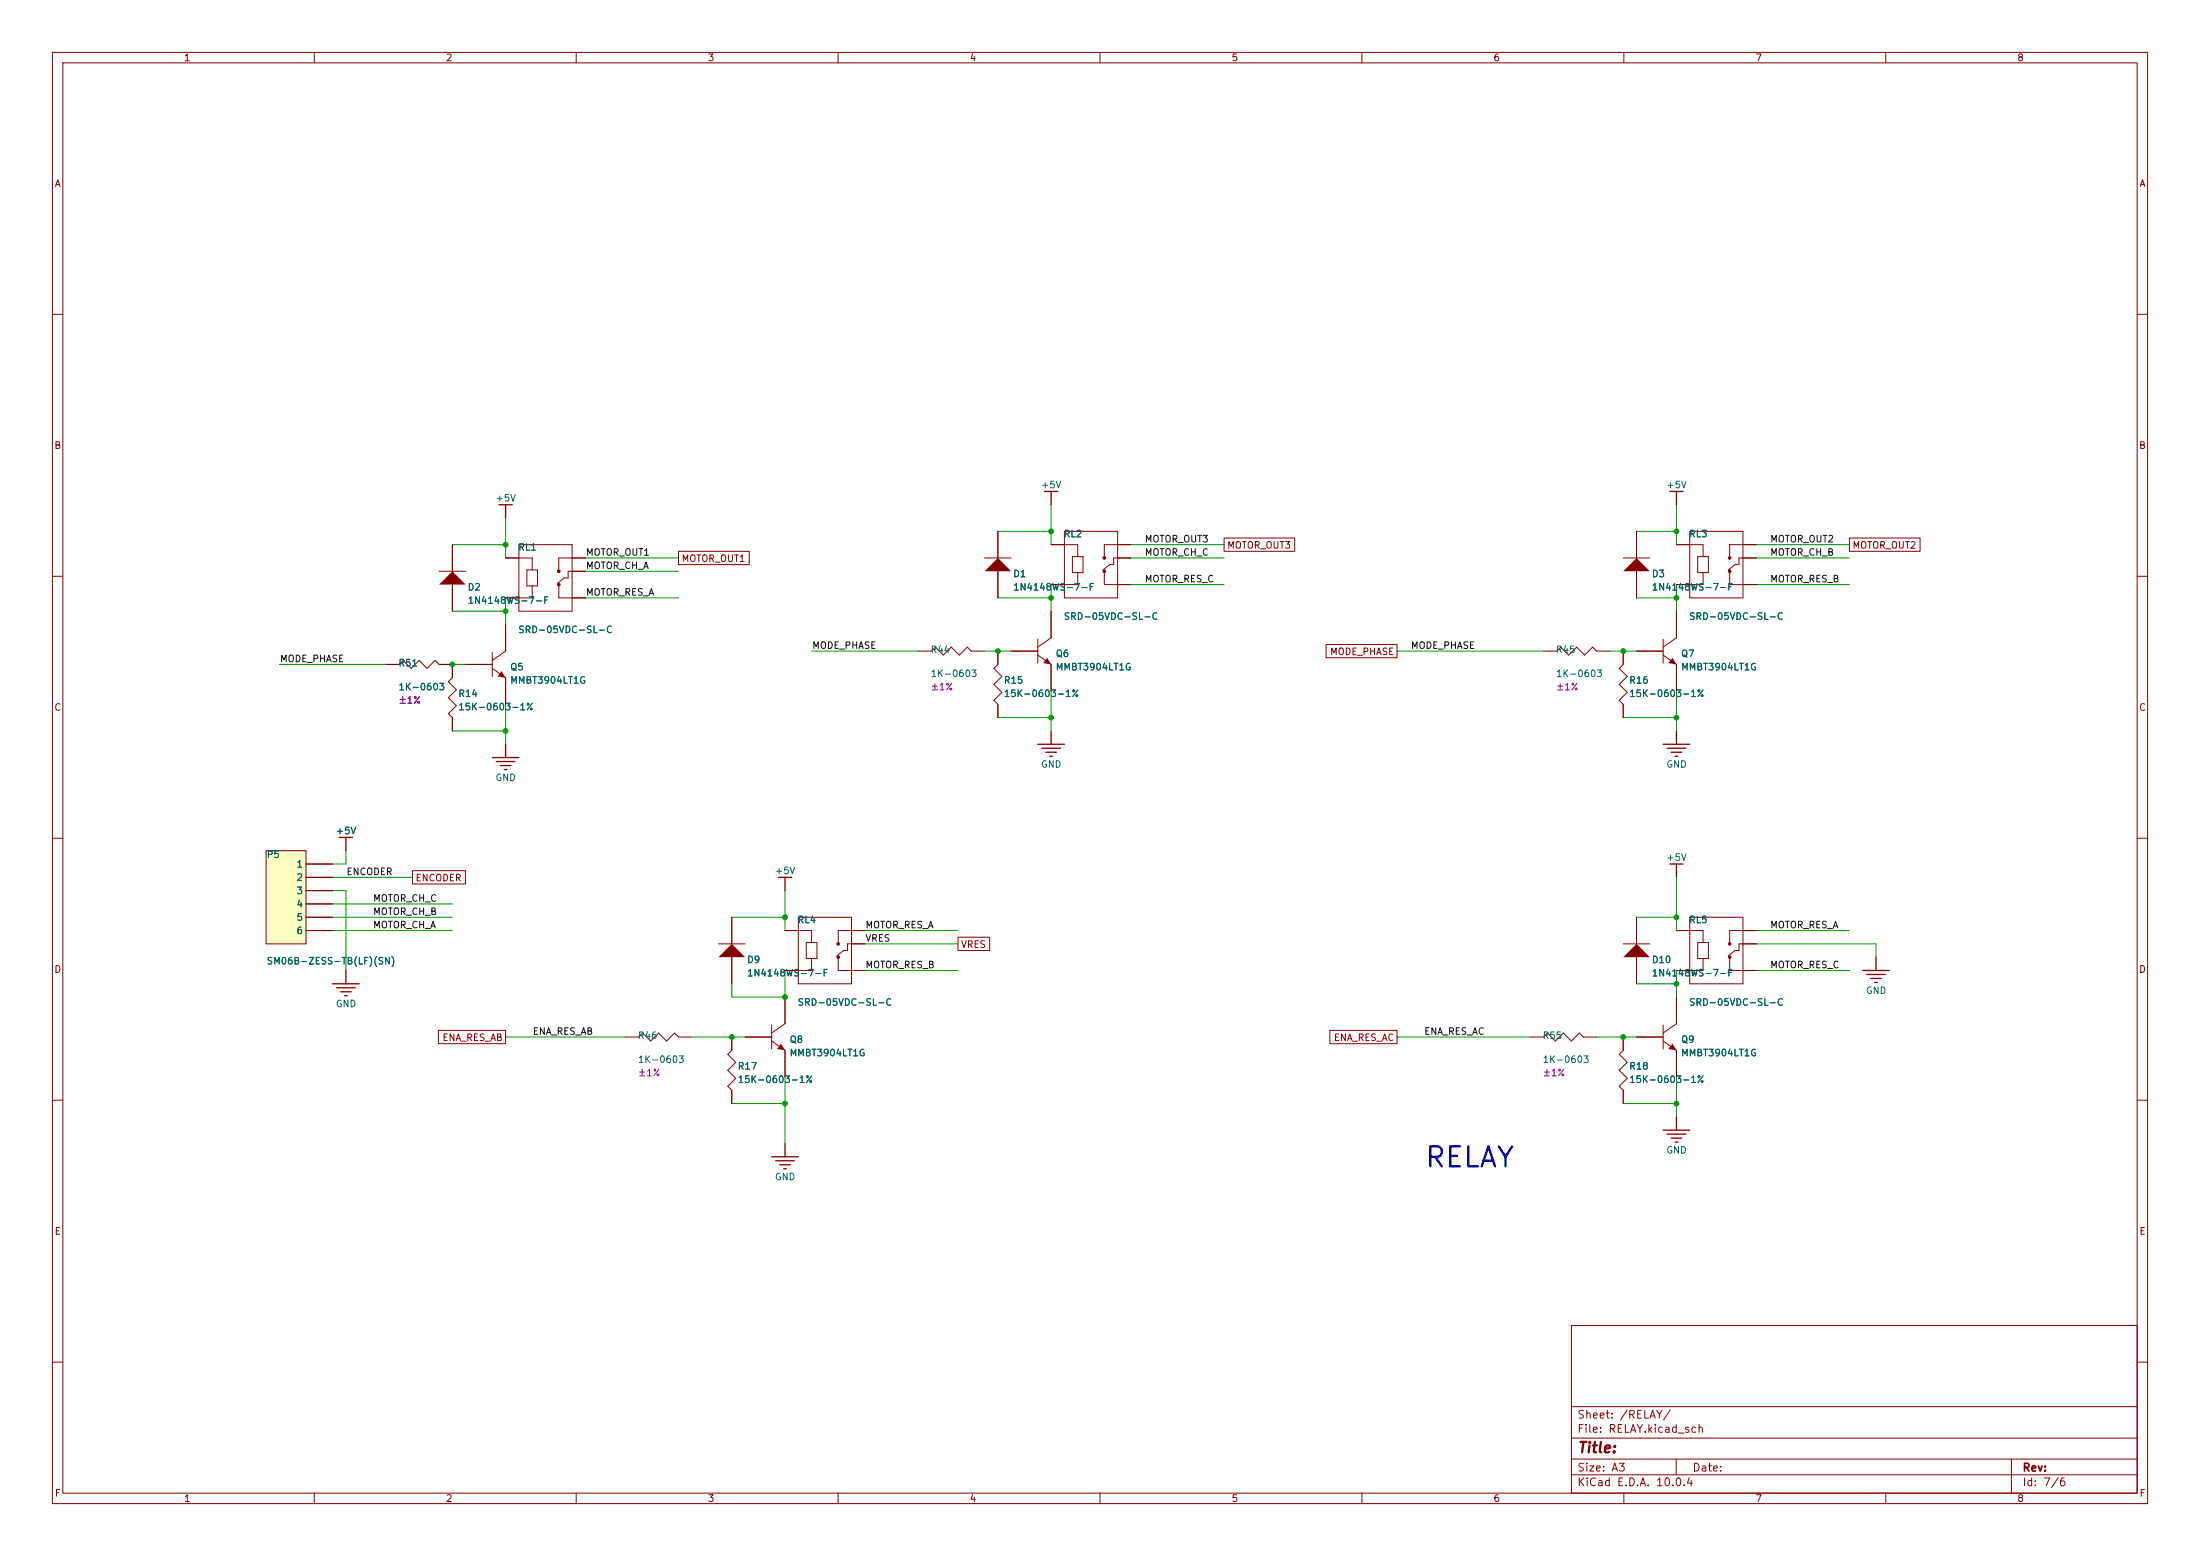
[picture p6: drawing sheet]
<svg xmlns="http://www.w3.org/2000/svg" width="420mm" height="297mm" viewBox="0 0 420 297" stroke-linecap="round" stroke-linejoin="round" font-family="sans-serif">
<g fill="none" stroke="#840000" stroke-width=".19">
<path d="M10 10h400v277h-400zM12 12h396v273h-396zM60 10v2M110 10v2M160 10v2M210 10v2M260 10v2M310 10v2M360 10v2M10 60h2M408 60h2M10 110h2"/>
<path d="M408 110h2M10 160h2M408 160h2M10 210h2M408 210h2M300 253h108v32h-108zM10 260h2M300 278.5h108M300 274.5h108M300 268.5h108M320 278.5v3M384 278.5v6.5"/>
<path d="M408 260h2M60 285v2M110 285v2M160 285v2M210 285v2M260 285v2M300 281.5h108M310 285v2M360 285v2"/>
</g>
<path d="M95.8 128.1l.7 1.3-1.5-.3z" fill="#840000"/>
<path d="M96.5 119.2v5.1l-2.5 1.8M88.9 126.8h5.1M94 127.6l2.5 1.8v5M94 124.5v4.6M309.9 124.3v2.5l-.8 .8 1.5 1.5-1.5 1.5 1.5 1.6-1.5 1.5 .8 .7v2.6" fill="none" stroke="#840000" stroke-width=".19"/>
<path d="M319.3 125.6l.7 1.2-1.5-.2z" fill="#840000"/>
<path d="M320 116.7v5l-2.5 1.8M320 104h5.1v2.2M322.6 101.4h10.1v12.7h-10.1zM324.1 106.2h2v3.1h-2zM325.1 109.3v2.3h-5.1M330.2 109v2.6h5.1M335.3 104h-5.1v2.5M335.3 106.5h-3.3v1.3h-.8l-1.3 1M175.3 124.3h2.5l.8-.8 1.5 1.5 1.5-1.5 1.5 1.5 1.6-1.5 .7 .8h2.6M312.4 124.3h5.1M317.5 125l2.5 1.8v5.1M317.5 122v4.6" fill="none" stroke="#840000" stroke-width=".19"/>
<path d="M199.4 93.8h2.5M200.7 93.8v2.5M149.9 218.3v2.5M147.3 220.8h5.1M148.1 221.6h3.5M148.8 222.3h2.1M149.6 223.1h.5" fill="none" stroke="#840000" stroke-width=".25"/>
<g fill="#840000" stroke="#840000" stroke-width=".19">
<circle cx="330.2" cy="109" r=".25"/>
<circle cx="330.2" cy="106.5" r=".25"/>
</g>
<path d="M83.8 111.6l2.6-2.6 2.5 2.6z" fill="#840000"/>
<path d="M83.8 109h5.1M86.4 104v5M86.4 111.6v5.1" fill="none" stroke="#840000" stroke-width=".19"/>
<path d="M318.8 93.8h2.5M320 93.8v2.5" fill="none" stroke="#840000" stroke-width=".25"/>
<path d="M188 109l2.5-2.5 2.5 2.5z" fill="#840000"/>
<path d="M188 106.5h5M190.5 101.4v5.1M190.5 109v5.1M119.4 197.9h2.5l.8-.7 1.5 1.5 1.5-1.5 1.6 1.5 1.5-1.5 .7 .7h2.6" fill="none" stroke="#840000" stroke-width=".19"/>
<path d="M309.9 109l2.5-2.5 2.6 2.5z" fill="#840000"/>
<path d="M309.9 106.5h5.1M312.4 101.4v5.1M312.4 109v5.1M190.5 124.3v2.5l-.8 .8 1.6 1.5-1.6 1.5 1.6 1.6-1.6 1.5 .8 .7v2.6" fill="none" stroke="#840000" stroke-width=".19"/>
<path d="M94 144.6h5.1M94.7 145.4h3.6M95.5 146.1h2M96.3 146.9h.5M96.5 142.1v2.5" fill="none" stroke="#840000" stroke-width=".25"/>
<path d="M199.9 125.6l.8 1.2-1.6-.2z" fill="#840000"/>
<path d="M200.7 116.7v5l-2.6 1.8M86.4 126.8v2.6l-.8 .7 1.5 1.5-1.5 1.6 1.5 1.5-1.5 1.5 .8 .8v2.5M193 124.3h5.1M198.1 125l2.6 1.8v5.1M198.1 122v4.6M139.7 197.9v2.6l-.8 .7 1.6 1.6-1.6 1.5 1.6 1.5-1.6 1.5 .8 .8v2.5" fill="none" stroke="#840000" stroke-width=".19"/>
<path d="M200.7 139.5v2.6M198.1 142.1h5.1M198.9 142.8h3.5M199.6 143.6h2.1M200.4 144.3h.5" fill="none" stroke="#840000" stroke-width=".25"/>
<path d="M50.8 162.4h7.6v17.8h-7.6z" fill="#ffffc2"/>
<path d="M50.8 162.4h7.6v17.8h-7.6z" fill="none" stroke="#800000" stroke-width=".19"/>
<g fill="none" stroke="#840000" stroke-width=".19">
<path d="M96.5 106.5h5.1v2.3M99.1 104h10.1v12.7h-10.1zM100.6 108.8h2v3h-2zM101.6 111.8v2.3h-5.1M106.7 111.6v2.5h5.1M111.8 106.5h-5.1v2.5M111.8 109h-3.3v1.3h-.8l-1.3 1M200.7 104h5v2.2M203.2 101.4h10.2v12.7h-10.2zM204.7 106.2h2.1v3.1h-2.1zM205.7 109.3v2.3h-5M210.8 109v2.6h5.1"/>
<path d="M215.9 106.5h-3.3v1.3h-.8l-1.2 1M215.9 104h-5.1v2.5M73.7 126.8h2.5l.8-.7 1.5 1.5 1.5-1.5 1.5 1.5 1.6-1.5 .7 .7h2.6M294.6 124.3h2.6l.7-.8 1.6 1.5 1.5-1.5 1.5 1.5 1.5-1.5 .8 .8h2.5M58.4 164.9h5.1M58.4 167.5h5.1M58.4 170h5.1M58.4 172.5h5.1M58.4 175.1h5.1M58.4 177.6h5.1M149.9 177.6h5v2.3M152.4 175.1h10.2v12.7h-10.2z"/>
<path d="M153.9 179.9h2.1v3.1h-2.1zM165.1 177.6h-5.1v2.6M320 177.6h5.1v2.3M322.6 175.1h10.1v12.7h-10.1zM324.1 179.9h2v3.1h-2zM335.3 177.6h-5.1v2.6M154.9 183v2.2h-5M160 182.7v2.5h5.1M165.1 180.2h-3.3v1.2h-.8l-1.2 1M292.1 197.9h2.5l.8-.7 1.5 1.5 1.5-1.5 1.6 1.5 1.5-1.5 .8 .7h2.5M309.9 197.9v2.6l-.8 .7 1.5 1.6-1.5 1.5 1.5 1.5-1.5 1.5 .8 .8v2.5M325.1 183v2.2h-5.1"/>
<path d="M330.2 182.7v2.5h5.1M335.3 180.2h-3.3v1.2h-.8l-1.3 1"/>
</g>
<g fill="#840000" stroke="#840000" stroke-width=".19">
<circle cx="160" cy="182.7" r=".25"/>
<circle cx="160" cy="180.2" r=".25"/>
<circle cx="330.2" cy="182.7" r=".25"/>
<circle cx="330.2" cy="180.2" r=".25"/>
<circle cx="106.7" cy="111.6" r=".25"/>
<circle cx="106.7" cy="109" r=".25"/>
<circle cx="210.8" cy="109" r=".25"/>
<circle cx="210.8" cy="106.5" r=".25"/>
</g>
<g fill="none" stroke="#840000" stroke-width=".25">
<path d="M95.2 96.3h2.6M96.5 96.3v2.6M318.8 164.9h2.5M320 164.9v2.6M63.5 187.8h5.1M64.3 188.5h3.5M65 189.3h2.1M65.8 190.1h.5M66 185.2v2.6M355.6 185.2h5.1M356.4 186h3.5M357.1 186.8h2.1"/>
<path d="M357.9 187.5h.5M358.1 182.7v2.5M317.5 215.7h5.1M318.3 216.5h3.5M319 217.2h2.1M319.8 218h.5M320 213.2v2.5"/>
</g>
<path d="M319.3 199.2l.7 1.3-1.5-.3z" fill="#840000"/>
<path d="M312.4 197.9h5.1M317.5 198.7l2.5 1.8v5.1M317.5 195.7v4.5M320 190.3v5.1l-2.5 1.8" fill="none" stroke="#840000" stroke-width=".19"/>
<path d="M64.8 159.8h2.5M66 159.8v2.6M148.6 167.5h2.5M149.9 167.5v2.5" fill="none" stroke="#840000" stroke-width=".25"/>
<path d="M309.9 182.7l2.5-2.5 2.6 2.5z" fill="#840000"/>
<path d="M312.4 175.1v5.1M309.9 180.2h5.1M312.4 182.7v5.1" fill="none" stroke="#840000" stroke-width=".19"/>
<path d="M149.1 199.2l.8 1.3-1.6-.3z" fill="#840000"/>
<path d="M142.2 197.9h5.1M147.3 198.7l2.6 1.8v5.1M147.3 195.7v4.5M149.9 190.3v5.1l-2.6 1.8" fill="none" stroke="#840000" stroke-width=".19"/>
<path d="M137.2 182.7l2.5-2.5 2.5 2.5z" fill="#840000"/>
<g fill="none" stroke="#840000" stroke-width=".19">
<path d="M86.4 104v5M86.4 111.6v5.1M96.5 106.5h2.6M96.5 114.1h2.6M96.5 119.2v5.1M109.2 106.5h2.6M109.2 114.1h2.6M109.2 109h2.6M129.5 105.2h13.5v2.6h-13.5zM190.5 101.4v5.1M190.5 109v5.1M200.7 116.7v5"/>
<path d="M200.7 104h2.5M200.7 111.6h2.5M213.4 106.5h2.5M213.4 104h2.5M213.4 111.6h2.5M233.7 102.7h13.5v2.5h-13.5zM312.4 101.4v5.1M312.4 109v5.1M320 104h2.6M320 111.6h2.6M320 116.7v5M332.7 106.5h2.6"/>
<path d="M332.7 104h2.6M332.7 111.6h2.6M353.1 102.7h13.4v2.5h-13.4zM73.7 126.8h2.5M83.8 126.8h2.6v2.6M86.4 137v2.5M88.9 126.8h5.1M96.5 129.4v5M190.5 124.3v2.5M190.5 134.4v2.6M193 124.3h5.1M200.7 126.8v5.1"/>
<path d="M253.1 123h13.6v2.6h-13.6zM309.9 124.3v2.5M309.9 134.4v2.6M312.4 124.3h5.1M320 126.8v5.1M58.4 164.9h5.1M58.4 167.5h5.1M58.4 170h5.1M58.4 172.5h5.1M58.4 175.1h5.1M58.4 177.6h5.1M78.7 166.2h10.1v2.5h-10.1z"/>
<path d="M139.7 175.1v5.1M149.9 177.6h2.5M162.6 177.6h2.5M182.9 178.9h6v2.5h-6zM312.4 175.1v5.1M320 177.6h2.6M332.7 177.6h2.6M83.7 196.7h12.8v2.5h-12.8zM137.2 180.2h5M139.7 182.7v5.1M139.7 197.9v2.6M142.2 197.9h5.1"/>
<path d="M149.9 185.2h2.5M149.9 190.3v5.1M162.6 180.2h2.5M162.6 185.2h2.5M253.9 196.7h12.8v2.5h-12.8zM309.9 197.9v2.6M312.4 182.7v5.1M312.4 197.9h5.1M320 190.3v5.1M320 185.2h2.6M332.7 180.2h2.6M332.7 185.2h2.6"/>
<path d="M139.7 208.1v2.5M149.9 200.5v5.1M309.9 208.1v2.5M320 200.5v5.1"/>
</g>
<path d="M320 139.5v2.6M317.5 142.1h5.1M318.3 142.8h3.5M319 143.6h2.1M319.8 144.3h.5" fill="none" stroke="#840000" stroke-width=".25"/>
<g fill="none" stroke="#009600" stroke-width=".19">
<path d="M96.5 98.9v7.6M200.7 96.3v7.7M320 96.3v7.7M86.4 104h10.1M86.4 116.7h10.1M96.5 114.1v5.1M111.8 109h17.7M111.8 114.1h17.7M111.8 106.5h17.7M190.5 101.4h10.2M190.5 114.1h10.2M200.7 111.6v5.1"/>
<path d="M215.9 104h17.8M215.9 111.6h17.8M215.9 106.5h17.8M312.4 101.4h7.6M312.4 114.1h7.6M320 111.6v5.1M335.3 104h17.8M335.3 111.6h17.8M335.3 106.5h17.8M53.3 126.8h20.4M86.4 139.5h10.1M86.4 126.8h2.5"/>
<path d="M96.5 134.4v7.7M154.9 124.3h20.4M188 124.3h5M190.5 137h10.2M200.7 131.9v7.6M266.7 124.3h27.9M307.3 124.3h5.1M309.9 137h10.1M320 131.9v7.6M63.5 170h2.5v15.2M63.5 177.6h22.9M63.5 172.5h22.9"/>
<path d="M63.5 175.1h22.9M63.5 167.5h15.2M66 162.4v2.5h-2.5M139.7 175.1h10.2M149.9 170v7.6M165.1 177.6h17.8M312.4 175.1h7.6M320 167.5v10.1M335.3 177.6h17.8M96.5 197.9h22.9M132.1 197.9h10.1M149.9 185.2v5.1h-10.2v-2.5"/>
<path d="M165.1 180.2h17.8M165.1 185.2h17.8M266.7 197.9h25.4M304.8 197.9h7.6M312.4 187.8h7.6M320 185.2v5.1M335.3 180.2h22.8v2.5M335.3 185.2h17.8M139.7 210.6h10.2M149.9 205.6v12.7M309.9 210.6h10.1M320 205.6v7.6"/>
</g>
<g fill="#009600" stroke="#009600" stroke-width=".19">
<circle cx="190.5" cy="124.3" r=".46"/>
<circle cx="200.7" cy="101.4" r=".46"/>
<circle cx="200.7" cy="137" r=".46"/>
<circle cx="96.5" cy="116.7" r=".46"/>
<circle cx="200.7" cy="114.1" r=".46"/>
<circle cx="309.9" cy="124.3" r=".46"/>
<circle cx="320" cy="137" r=".46"/>
<circle cx="320" cy="114.1" r=".46"/>
<circle cx="320" cy="101.4" r=".46"/>
<circle cx="86.4" cy="126.8" r=".46"/>
<circle cx="96.5" cy="139.5" r=".46"/>
<circle cx="320" cy="187.8" r=".46"/>
<circle cx="320" cy="210.6" r=".46"/>
<circle cx="309.9" cy="197.9" r=".46"/>
<circle cx="320" cy="175.1" r=".46"/>
<circle cx="149.9" cy="190.3" r=".46"/>
<circle cx="96.5" cy="104" r=".46"/>
<circle cx="149.9" cy="175.1" r=".46"/>
<circle cx="139.7" cy="197.9" r=".46"/>
<circle cx="149.9" cy="210.6" r=".46"/>
</g>
<text font-size="3.8" fill="#0000c2" x="271.8" y="223.8">RELAY</text>
<text font-size="2" fill="#840000" x="301" y="277.8">Title:</text>
<g font-size="1.5" fill="#840000">
<text x="301" y="273.8">File: RELAY.kicad_sch</text>
<text x="301" y="271.1">Sheet: /RELAY/</text>
<text x="301" y="281.2">Size: A3</text>
<text x="323" y="281.2">Date:</text>
<text x="386" y="281.2">Rev:</text>
<text x="301" y="284">KiCad E.D.A. 10.0.4</text>
<text x="386" y="284">Id: 7/6</text>
</g>
<g font-size="1.3" fill="#840000">
<text x="35" y="12">1</text>
<text x="85" y="12">2</text>
<text x="135" y="12">3</text>
<text x="185" y="12">4</text>
<text x="235" y="12">5</text>
<text x="285" y="12">6</text>
<text x="335" y="12">7</text>
<text x="385" y="12">8</text>
<text x="10.3" y="36">A</text>
<text x="408.3" y="36">A</text>
<text x="10.3" y="86">B</text>
<text x="408.2" y="86">B</text>
<text x="130" y="107.6">MOTOR_OUT1</text>
<text x="234.2" y="105">MOTOR_OUT3</text>
<text x="353.5" y="105">MOTOR_OUT2</text>
<text x="253.8" y="125.3">MODE_PHASE</text>
<text x="10.3" y="136">C</text>
<text x="408.2" y="136">C</text>
<text x="79.2" y="168.5">ENCODER</text>
<text x="10.3" y="186">D</text>
<text x="183.4" y="181.2">VRES</text>
<text x="408.2" y="186">D</text>
<text x="84.4" y="199">ENA_RES_AB</text>
<text x="254.5" y="199">ENA_RES_AC</text>
<text x="10.3" y="236">E</text>
<text x="408.3" y="236">E</text>
<text x="10.3" y="286">F</text>
<text x="35" y="287">1</text>
<text x="85" y="287">2</text>
<text x="135" y="287">3</text>
<text x="185" y="287">4</text>
<text x="235" y="287">5</text>
<text x="285" y="287">6</text>
<text x="335" y="287">7</text>
<text x="385" y="287">8</text>
<text x="408.3" y="286">F</text>
</g>
<g font-size="1.3" fill="#006464">
<text x="198.6" y="93.5">+5V</text>
<text x="318" y="93.5">+5V</text>
<text x="94.5" y="96">+5V</text>
<text x="98.8" y="105.4">RL1</text>
<text x="203" y="102.9">RL2</text>
<text x="322.3" y="102.9">RL3</text>
<text x="89.2" y="113">D2</text>
<text x="193.3" y="110.5">D1</text>
<text x="193.3" y="113">1N4148WS-7-F</text>
<text x="315.2" y="110.5">D3</text>
<text x="315.2" y="113">1N4148WS-7-F</text>
<text x="89.2" y="115.6">1N4148WS-7-F</text>
<text x="203" y="118.6">SRD-05VDC-SL-C</text>
<text x="322.3" y="118.6">SRD-05VDC-SL-C</text>
<text x="98.8" y="121.2">SRD-05VDC-SL-C</text>
<text x="177.6" y="125">R44</text>
<text x="201.4" y="125.7">Q6</text>
<text x="296.9" y="125">R45</text>
<text x="320.8" y="125.7">Q7</text>
<text x="76" y="127.5">R51</text>
<text x="97.3" y="128.3">Q5</text>
<text x="97.3" y="130.8">MMBT3904LT1G</text>
<text x="177.6" y="129.5">1K-0603</text>
<text x="191.5" y="130.8">R15</text>
<text x="201.4" y="128.3">MMBT3904LT1G</text>
<text x="296.9" y="129.5">1K-0603</text>
<text x="310.9" y="130.8">R16</text>
<text x="320.8" y="128.3">MMBT3904LT1G</text>
<text x="76" y="132.1">1K-0603</text>
<text x="87.4" y="135.9">15K-0603-1%</text>
<text x="87.4" y="133.3">R14</text>
<text x="191.5" y="133.3">15K-0603-1%</text>
<text x="310.9" y="133.3">15K-0603-1%</text>
<text x="94.5" y="149.4">GND</text>
<text x="198.6" y="146.8">GND</text>
<text x="318" y="146.8">GND</text>
<text x="64" y="159.5">+5V</text>
<text x="50.8" y="164.1">P5</text>
<text x="56.5" y="165.9">1</text>
<text x="147.8" y="167.2">+5V</text>
<text x="318" y="164.6">+5V</text>
<text x="56.5" y="168.4">2</text>
<text x="56.5" y="171">3</text>
<text x="56.5" y="173.5">4</text>
<text x="56.5" y="176.1">5</text>
<text x="56.5" y="178.6">6</text>
<text x="152.2" y="176.5">RL4</text>
<text x="322.3" y="176.5">RL5</text>
<text x="50.8" y="184.4">SM06B-ZESS-TB(LF)(SN)</text>
<text x="142.5" y="184.1">D9</text>
<text x="315.2" y="184.1">D10</text>
<text x="142.5" y="186.7">1N4148WS-7-F</text>
<text x="315.2" y="186.7">1N4148WS-7-F</text>
<text x="356.1" y="190">GND</text>
<text x="64" y="192.6">GND</text>
<text x="152.2" y="192.3">SRD-05VDC-SL-C</text>
<text x="322.3" y="192.3">SRD-05VDC-SL-C</text>
<text x="121.7" y="203.2">1K-0603</text>
<text x="121.7" y="198.6">R46</text>
<text x="150.6" y="199.4">Q8</text>
<text x="150.6" y="201.9">MMBT3904LT1G</text>
<text x="294.4" y="203.2">1K-0603</text>
<text x="294.4" y="198.6">R55</text>
<text x="320.8" y="199.4">Q9</text>
<text x="320.8" y="201.9">MMBT3904LT1G</text>
<text x="140.7" y="207">15K-0603-1%</text>
<text x="140.7" y="204.5">R17</text>
<text x="310.9" y="207">15K-0603-1%</text>
<text x="310.9" y="204.5">R18</text>
<text x="318" y="220.5">GND</text>
<text x="147.8" y="225.6">GND</text>
</g>
<g font-size="1.3" fill="#0f0f0f">
<text x="111.8" y="106.4">MOTOR_OUT1</text>
<text x="218.4" y="103.8">MOTOR_OUT3</text>
<text x="218.4" y="106.4">MOTOR_CH_C</text>
<text x="337.8" y="103.8">MOTOR_OUT2</text>
<text x="337.8" y="106.4">MOTOR_CH_B</text>
<text x="111.8" y="108.9">MOTOR_CH_A</text>
<text x="218.4" y="111.5">MOTOR_RES_C</text>
<text x="337.8" y="111.5">MOTOR_RES_B</text>
<text x="111.8" y="114">MOTOR_RES_A</text>
<text x="154.9" y="124.2">MODE_PHASE</text>
<text x="269.2" y="124.2">MODE_PHASE</text>
<text x="53.3" y="126.7">MODE_PHASE</text>
<text x="66" y="167.3">ENCODER</text>
<text x="71.1" y="172.4">MOTOR_CH_C</text>
<text x="71.1" y="175">MOTOR_CH_B</text>
<text x="71.1" y="177.5">MOTOR_CH_A</text>
<text x="165.1" y="177.5">MOTOR_RES_A</text>
<text x="337.8" y="177.5">MOTOR_RES_A</text>
<text x="165.1" y="180">VRES</text>
<text x="165.1" y="185.1">MOTOR_RES_B</text>
<text x="337.8" y="185.1">MOTOR_RES_C</text>
<text x="101.6" y="197.8">ENA_RES_AB</text>
<text x="271.8" y="197.8">ENA_RES_AC</text>
</g>
<g font-size="1.3" fill="#840084">
<text x="76" y="134.6">±1%</text>
<text x="177.6" y="132.1">±1%</text>
<text x="296.9" y="132.1">±1%</text>
<text x="121.7" y="205.7">±1%</text>
<text x="294.4" y="205.7">±1%</text>
</g>
</svg>
